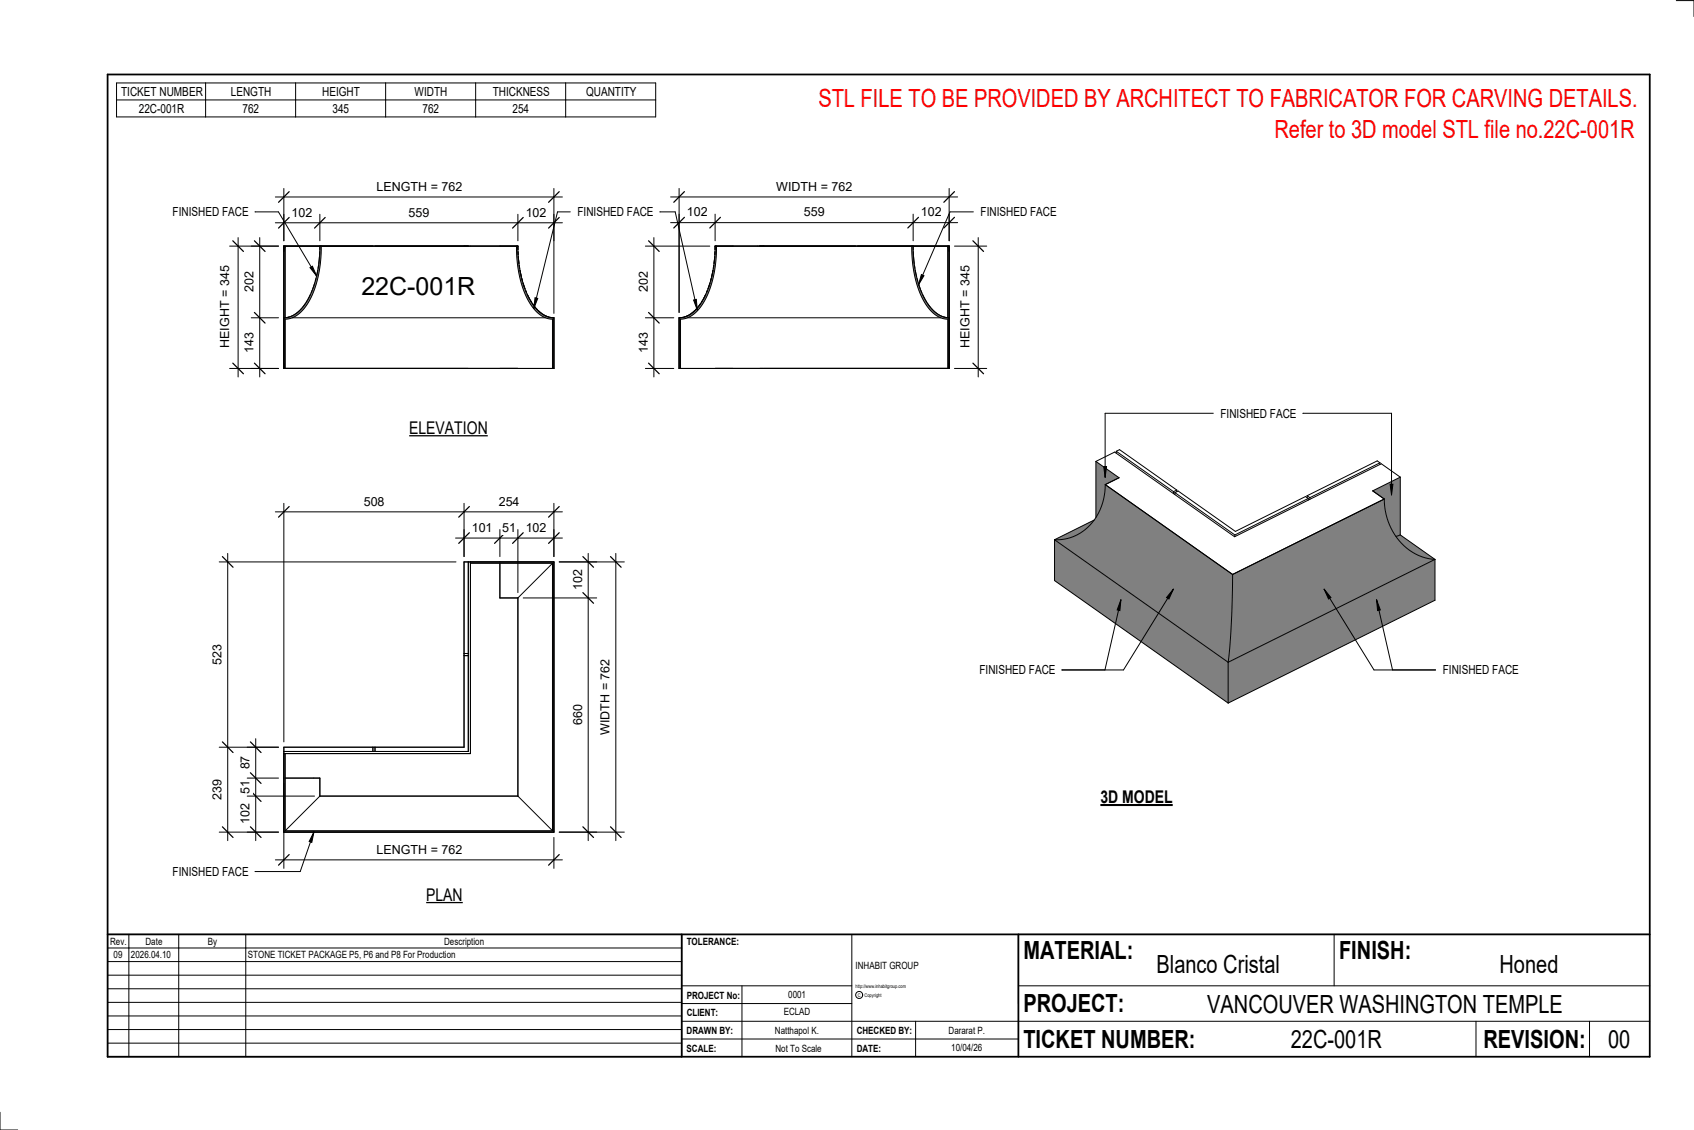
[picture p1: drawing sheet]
<svg xmlns="http://www.w3.org/2000/svg" width="914mm" height="610mm" viewBox="0 0 914 610" stroke-linecap="round" stroke-linejoin="round" font-family="sans-serif">
<g fill="#808080">
<path d="M569 291l22-10a25 25 0 0 1-22 10z"/>
<path d="M569 291l94 66v22l-94-66z"/>
<path d="M597 261l68 49v26l-2 21-94-66a28 28 0 0 0 28-30z"/>
<path d="M663 357l112-55v22l-112 55z"/>
<path d="M665 310l82-41a31 31 0 0 0 28 33l-112 55 2-19z"/>
<path d="M753 289h3l19 13a28 28 0 0 1-22-13z"/>
<path d="M592 249l12 9-7 3a33 33 0 0 1-5 18z"/>
<path d="M741 265l15-8v32h-2a31 31 0 0 1-7-20z"/>
</g>
<g fill="none" stroke="#000" stroke-width=".54">
<path d="M592 249l12 9-7 3M592 249l10-5 64 46 80-40 10 7M592 249v30M603 243h1l31 21M603 243l30 22M603 243v2M745 250l-2-1-37 18M745 250l-38 18M745 250v1M756 257l-15 8 6 4M756 257v32M597 261a28 28 0 0 1-28 30"/>
<path d="M597 261l68 49M633 265v1M634 266l2-1 31 22 38-19 1 1M634 266l33 23M634 266v1M635 264l-2 1M635 264v1M706 267l1 1M706 267v1M706 269l-39 20M706 269v1M707 268v1"/>
<path d="M747 269a31 31 0 0 0 28 33M747 269l-82 41M569 291v22l94 66M569 291l94 66M591 281l-22 10M667 289h.1M756 289h-3M756 289l19 13M665 310v27l-2 20M775 302v22l-112 55M775 302l-112 55M663 357v22"/>
</g>
<g fill="#7c7c7c">
<path d="M512 133v38z"/>
<path d="M386 133a51 51 0 0 1-11 35 12 12 0 0 1-8 3v28v-27a17 17 0 0 0 14-11 64 64 0 0 0 6-28zM492 133a52 52 0 0 0 11 35 12 12 0 0 0 9 4v27v-28a17 17 0 0 1-13-11 63 63 0 0 1-6-27z"/>
</g>
<g fill="none" stroke="#000" stroke-width=".54">
<path d="M386 138l-1 4M386 136v1M386 133a51 51 0 0 1-11 35 12 12 0 0 1-8 3M386 133h126v66h-145v-28M386 133v2M387 133a52 52 0 0 1-11 35 12 12 0 0 1-9 4v27M492 133a52 52 0 0 0 11 35 12 12 0 0 0 9 4v27M493 135v-2a51 51 0 0 0 11 35 12 12 0 0 0 8 3M493 136v1M493 138v4M512 133v38M381 159l-2 3"/>
<path d="M382 157l-1 1M383 153l-1 3M384 150v2M385 146l-1 3M385 143v2M494 143v2M494 146l1 3M495 150v2M496 153l1 3M497 157l1 1M498 159l1 3M368 171h-1"/>
<path d="M369 171h-1M371 171h137M371 170l-2 1M373 170h-1M375 168l-2 1M376 166l-1 1M378 164l-2 2M379 162v1M500 162v1M501 164l2 2M503 166l1 1M504 168l2 1"/>
<path d="M506 170h1M507 170l5 1M512 171h.1"/>
</g>
<g fill="#7c7c7c">
<path d="M153 133h1v38h-1z"/>
<path d="M173 133a51 51 0 0 1-11 35 12 12 0 0 1-9 3v28h1v-27a17 17 0 0 0 14-11 64 64 0 0 0 5-28zM279 133a52 52 0 0 0 11 35 12 12 0 0 0 8 4v27h1v-28a18 18 0 0 1-14-12l-4-10-1-9v-7z"/>
</g>
<g fill="none" stroke="#000" stroke-width=".54">
<path d="M154 133v38M172 138v4M173 136v1M173 135v-2a51 51 0 0 1-11 35 12 12 0 0 1-8 3M173 133a52 52 0 0 1-11 35 12 12 0 0 1-8 4v27M279 133a52 52 0 0 0 11 35 12 12 0 0 0 8 4v27M280 133a51 51 0 0 0 11 35 12 12 0 0 0 8 3M280 133h-127v66h146v-28M280 133v2M280 136v1M280 138v4M168 159l-2 3"/>
<path d="M168 157v1M170 153l-1 3M171 150l-1 2M172 146l-1 3M172 143v2M280 143l1 2M281 146v3M282 150v2M282 153l1 3M284 157v1M285 159l1 3M153 171h1"/>
<path d="M158 171h136M158 170l-4 1M159 170h-1M162 168l-2 1M163 166l-1 1M165 164l-2 2M166 162l-1 1M286 162l1 1M287 164l2 2M289 166l1 1M291 168l2 1M293 170h1"/>
<path d="M294 170l2 1M297 171h.1M298 171h1"/>
</g>
<path d="M254 303h45v146h-146v-42h1v41h144v-144h-44z" fill="#7c7c7c"/>
<g fill="none" stroke="#000" stroke-width=".54">
<path d="M367 116v53M386 116v14M493 116v14M512 116v14M362 120h155M250 303h49v146h-146v-46h97zM253 303v102h-100M254 303v104h-101M254 304h44M270 304v19zM298 304l-18 19M298 304v144"/>
<path d="M270 323h10M280 323v106M250 353h3M250 354h3M154 420h19zM154 407v41M173 420v9M201 403v2M202 403v2M173 429l-19 19M173 429h107M280 429l18 19"/>
<path d="M154 448h144"/>
</g>
<path d="M369 117l-5 6M389 117l-6 6M496 117l-6 6M515 117l-6 6" fill="none" stroke="#000" stroke-width=".67"/>
<g fill="#fff">
<path d="M497 111h11v7h-11z"/>
<path d="M434 111h11v7h-11z"/>
<path d="M371 111h11v7h-11z"/>
</g>
<path d="M362 106h155M367 102v67M512 102v28" fill="none" stroke="#000" stroke-width=".54"/>
<path d="M369 103l-5 6M515 103l-6 6" fill="none" stroke="#000" stroke-width=".67"/>
<path d="M419 97h41v7h-41z" fill="#fff"/>
<path d="M348 133h35M353 128v75M348 171h16M348 199h16" fill="none" stroke="#000" stroke-width=".54"/>
<path d="M350 130l6 6M350 169l6 5M350 196l6 6" fill="none" stroke="#000" stroke-width=".67"/>
<g fill="#fff">
<path d="M344 180h7v11h-7z"/>
<path d="M344 147h7v11h-7z"/>
</g>
<path d="M515 133h18M528 128v75M515 199h18" fill="none" stroke="#000" stroke-width=".54"/>
<path d="M525 130l6 6M525 196l6 6" fill="none" stroke="#000" stroke-width=".67"/>
<g fill="#fff">
<path d="M517 144h8v44h-8z"/>
<path d="M195 147h62v15h-62z"/>
</g>
<path d="M136 133h14M140 128v75M136 171h14M136 199h14" fill="none" stroke="#000" stroke-width=".54"/>
<path d="M137 130l6 6M137 169l6 5M137 196l6 6" fill="none" stroke="#000" stroke-width=".67"/>
<g fill="#fff">
<path d="M131 147h7v11h-7z"/>
<path d="M131 180h7v11h-7z"/>
</g>
<path d="M124 133h26M129 128v75M124 199h26" fill="none" stroke="#000" stroke-width=".54"/>
<path d="M126 130l5 6M126 196l5 6" fill="none" stroke="#000" stroke-width=".67"/>
<path d="M118 144h7v44h-7z" fill="#fff"/>
<path d="M153 116v14M173 116v14M280 116v14M299 116v14M149 120h155" fill="none" stroke="#000" stroke-width=".54"/>
<path d="M156 117l-6 6M176 117l-6 6M282 117l-5 6M302 117l-6 6" fill="none" stroke="#000" stroke-width=".67"/>
<g fill="#fff">
<path d="M157 111h11v7h-11z"/>
<path d="M221 111h11v7h-11z"/>
<path d="M284 111h11v7h-11z"/>
</g>
<path d="M149 106h155M153 102v28M299 102v67" fill="none" stroke="#000" stroke-width=".54"/>
<path d="M156 103l-6 6M302 103l-6 6" fill="none" stroke="#000" stroke-width=".67"/>
<path d="M203 97h46v7h-46z" fill="#fff"/>
<path d="M246 290h58M250 286v14M270 286v14M280 286v34M299 286v14" fill="none" stroke="#000" stroke-width=".54"/>
<path d="M253 287l-5 6M273 287l-6 6M282 287l-5 6M302 287l-6 6" fill="none" stroke="#000" stroke-width=".67"/>
<g fill="#fff">
<path d="M284 281h11v7h-11z"/>
<path d="M271 281h7v7h-7z"/>
<path d="M255 281h11v7h-11z"/>
</g>
<path d="M149 276h155M153 272v128M250 272v28M299 272v28" fill="none" stroke="#000" stroke-width=".54"/>
<path d="M156 273l-6 6M253 273l-5 6M302 273l-6 6" fill="none" stroke="#000" stroke-width=".67"/>
<g fill="#fff">
<path d="M269 267h11v7h-11z"/>
<path d="M196 267h11v7h-11z"/>
</g>
<path d="M318 299v154M302 303h20M282 323h40M302 449h20" fill="none" stroke="#000" stroke-width=".54"/>
<path d="M315 320l5 5M315 300l5 6M315 446l5 6" fill="none" stroke="#000" stroke-width=".67"/>
<g fill="#fff">
<path d="M308 307h8v11h-8z"/>
<path d="M308 380h8v11h-8z"/>
</g>
<path d="M332 299v154M302 303h35M302 449h35" fill="none" stroke="#000" stroke-width=".54"/>
<path d="M330 300l5 6M330 446l5 6" fill="none" stroke="#000" stroke-width=".67"/>
<path d="M323 355h8v41h-8z" fill="#fff"/>
<path d="M153 423v45M299 452v16M149 464h155" fill="none" stroke="#000" stroke-width=".54"/>
<path d="M156 461l-6 6M302 461l-6 6" fill="none" stroke="#000" stroke-width=".67"/>
<path d="M203 454h46v8h-46z" fill="#fff"/>
<path d="M138 399v54M133 420h17M133 403h17M133 429h37M133 449h17" fill="none" stroke="#000" stroke-width=".54"/>
<path d="M135 417l6 6M135 400l6 6M135 427l6 5M135 446l6 6" fill="none" stroke="#000" stroke-width=".67"/>
<g fill="#fff">
<path d="M129 408h7v7h-7z"/>
<path d="M129 421h7v7h-7z"/>
<path d="M129 434h7v11h-7z"/>
</g>
<path d="M123 299v154M118 303h128M118 403h32M118 449h32" fill="none" stroke="#000" stroke-width=".54"/>
<path d="M120 300l6 6M120 400l6 6M120 446l6 6" fill="none" stroke="#000" stroke-width=".67"/>
<g fill="#fff">
<path d="M113 348h8v11h-8z"/>
<path d="M113 421h8v11h-8z"/>
</g>
<g fill="none" stroke="#000" stroke-width=".54">
<path d="M905 0h9v9M460 504v66M720 504v28M891 504h-341v37M368 532h92M401 532v38M550 532h341M368 551h523M368 541h92M494 551v19M797 551v19M858 551v19"/>
<path d="M368 561h182M0 600v10h10"/>
<circle cx="464" cy="537" r="1.9"/>
</g>
<path d="M58 40h833v530h-833zM58 504h833M368 504v66M550 504v66" fill="none" stroke="#000" stroke-width=".96"/>
<g fill="#fff">
<path d="M652 534h192v15h-192z"/>
<path d="M513 562h17v6h-17z"/>
<path d="M425 533h10v6h-10z"/>
<path d="M423 543h15v6h-15z"/>
<path d="M418 553h24v6h-24z"/>
<path d="M624 513h68v15h-68z"/>
<path d="M809 513h33v15h-33z"/>
<path d="M512 553h20v6h-20z"/>
<path d="M697 553h49v15h-49z"/>
<path d="M442 45h443v16h-443z"/>
<path d="M868 553h12v15h-12z"/>
<path d="M61 512h5v6h-5z"/>
</g>
<g fill="none" stroke="#000" stroke-width=".54">
<path d="M63 45h291v18h-291zM63 54h291M111 45v18M160 45v18M208 45v18M257 45v18M305 45v18M58 504h310v66h-310zM58 519h310M58 511h310M70 504v66M96 504v66"/>
<path d="M133 504v66M58 533h310M58 526h310M58 555h310M58 548h310M58 541h310M58 563h310"/>
</g>
<path d="M221 226h42v10h-42z" fill="#fff"/>
<path d="M221 235h42" fill="none" stroke="#000" stroke-width=".69" stroke-linecap="butt"/>
<path d="M230 477h20v11h-20z" fill="#fff"/>
<path d="M230 487h20" fill="none" stroke="#000" stroke-width=".69" stroke-linecap="butt"/>
<path d="M594 424h39v12h-39z" fill="#fff"/>
<path d="M594 434h39" fill="none" stroke="#000" stroke-width="1.1" stroke-linecap="butt"/>
<path d="M169 449l-1 5h-1zM169 449l-7 21h-24" fill="none" stroke="#000" stroke-width=".54"/>
<path d="M169 449l-1 5h-1z" fill="#000"/>
<path d="M93 466h41v8h-41z" fill="#fff"/>
<path d="M308 114h-7l-13 52M356 114h8l12 53M289 161h1l-2 5zM374 162h2v5z" fill="none" stroke="#000" stroke-width=".54"/>
<path d="M289 161h1l-2 5zM374 162h2v5z" fill="#000"/>
<g fill="#fff">
<path d="M312 111h40v7h-40z"/>
<path d="M688 62h196v15h-196z"/>
</g>
<path d="M633 318l-2 5-1-1zM633 318l-27 43h-33M605 324v5h-2zM605 324l-9 37" fill="none" stroke="#000" stroke-width=".54"/>
<path d="M633 318l-2 5-1-1zM605 324v5h-2z" fill="#000"/>
<path d="M529 358h40v7h-40z" fill="#fff"/>
<path d="M655 223h-58v34M703 223h48v44M596 252h1v5zM750 261h2l-1 6z" fill="none" stroke="#000" stroke-width=".54"/>
<path d="M596 252h1v5zM750 261h2l-1 6z" fill="#000"/>
<path d="M659 219h40v8h-40z" fill="#fff"/>
<path d="M715 318l3 4-1 1zM743 324l2 5h-1z" fill="#000"/>
<path d="M715 318l3 4-1 1zM715 318l27 43h33M743 324l2 5h-1zM743 324l9 37" fill="none" stroke="#000" stroke-width=".54"/>
<path d="M779 358h40v7h-40z" fill="#fff"/>
<path d="M138 114h12l21 35M167 144h2l2 5z" fill="none" stroke="#000" stroke-width=".54"/>
<path d="M167 144h2l2 5z" fill="#000"/>
<path d="M93 111h41v7h-41z" fill="#fff"/>
<path d="M497 148l2 1-3 5z" fill="#000"/>
<path d="M525 114h-12l-17 40M497 148l2 1-3 5z" fill="none" stroke="#000" stroke-width=".54"/>
<path d="M529 111h41v7h-41z" fill="#fff"/>
<g font-size="13.5" fill="#f00">
<text x="442" y="58">STL FILE TO BE PROVIDED BY ARCHITECT TO FABRICATOR FOR CARVING DETAILS.</text>
<text x="688" y="75">Refer to 3D model STL file no.22C-001R</text>
</g>
<g font-size="13.5">
<text x="195" y="159">22C-001R</text>
<text x="552" y="517">MATERIAL:</text>
<text x="723" y="517">FINISH:</text>
<text x="624" y="525">Blanco Cristal</text>
<text x="809" y="525">Honed</text>
<text x="552" y="546">PROJECT:</text>
<text x="652" y="546">VANCOUVER WASHINGTON TEMPLE</text>
<text x="552" y="565">TICKET NUMBER:</text>
<text x="697" y="565">22C-001R</text>
<text x="801" y="565">REVISION:</text>
<text x="868" y="565">00</text>
</g>
<g font-size="9.4">
<text x="221" y="234">ELEVATION</text>
<text x="594" y="433">3D MODEL</text>
<text x="230" y="486">PLAN</text>
</g>
<g font-size="6.7">
<text x="65" y="52">TICKET NUMBER</text>
<text x="125" y="52">LENGTH</text>
<text x="174" y="52">HEIGHT</text>
<text x="224" y="52">WIDTH</text>
<text x="266" y="52">THICKNESS</text>
<text x="316" y="52">QUANTITY</text>
<text x="75" y="61">22C-001R</text>
<text x="131" y="61">762</text>
<text x="179" y="61">345</text>
<text x="228" y="61">762</text>
<text x="277" y="61">254</text>
<text x="203" y="103">LENGTH = 762</text>
<text x="419" y="103">WIDTH = 762</text>
<text x="93" y="117">FINISHED FACE</text>
<text x="157" y="117">102</text>
<text x="221" y="117">559</text>
<text x="284" y="117">102</text>
<text x="312" y="117">FINISHED FACE</text>
<text x="371" y="117">102</text>
<text x="434" y="117">559</text>
<text x="497" y="117">102</text>
<text x="529" y="117">FINISHED FACE</text>
<text x="137" y="158" transform="rotate(-90 137 158)">202</text>
<text x="350" y="158" transform="rotate(-90 350 158)">202</text>
<text x="124" y="188" transform="rotate(-90 124 188)">HEIGHT = 345</text>
<text x="137" y="191" transform="rotate(-90 137 191)">143</text>
<text x="350" y="191" transform="rotate(-90 350 191)">143</text>
<text x="523" y="188" transform="rotate(-90 523 188)">HEIGHT = 345</text>
<text x="659" y="225">FINISHED FACE</text>
<text x="196" y="273">508</text>
<text x="269" y="273">254</text>
<text x="255" y="287">101</text>
<text x="271" y="287">51</text>
<text x="284" y="287">102</text>
<text x="314" y="318" transform="rotate(-90 314 318)">102</text>
<text x="120" y="359" transform="rotate(-90 120 359)">523</text>
<text x="529" y="364">FINISHED FACE</text>
<text x="779" y="364">FINISHED FACE</text>
<text x="314" y="391" transform="rotate(-90 314 391)">660</text>
<text x="329" y="396" transform="rotate(-90 329 396)">WIDTH = 762</text>
<text x="135" y="415" transform="rotate(-90 135 415)">87</text>
<text x="120" y="432" transform="rotate(-90 120 432)">239</text>
<text x="135" y="428" transform="rotate(-90 135 428)">51</text>
<text x="135" y="445" transform="rotate(-90 135 445)">102</text>
<text x="203" y="461">LENGTH = 762</text>
<text x="93" y="473">FINISHED FACE</text>
</g>
<g font-size="5.4">
<text x="59" y="510">Rev.</text>
<text x="79" y="510">Date</text>
<text x="112" y="510">By</text>
<text x="240" y="510">Description</text>
<text x="371" y="510">TOLERANCE:</text>
<text x="61" y="517">09</text>
<text x="71" y="517">2026.04.10</text>
<text x="134" y="517">STONE TICKET PACKAGE P5, P6 and P8 For Production</text>
<text x="462" y="523">INHABIT GROUP</text>
<text x="371" y="539">PROJECT No:</text>
<text x="425" y="538">0001</text>
<text x="371" y="548">CLIENT:</text>
<text x="423" y="548">ECLAD</text>
<text x="371" y="558">DRAWN BY:</text>
<text x="418" y="558">Natthapol K.</text>
<text x="462" y="558">CHECKED BY:</text>
<text x="512" y="558">Dararat P.</text>
<text x="371" y="567">SCALE:</text>
<text x="419" y="567">Not To Scale</text>
<text x="462" y="567">DATE:</text>
<text x="513" y="567">10/04/26</text>
</g>
<g font-size="2.7">
<text x="462" y="533">http://www.inhabitgroup.com</text>
<text x="463" y="538">C</text>
<text x="467" y="538">Copyright</text>
</g>
</svg>
